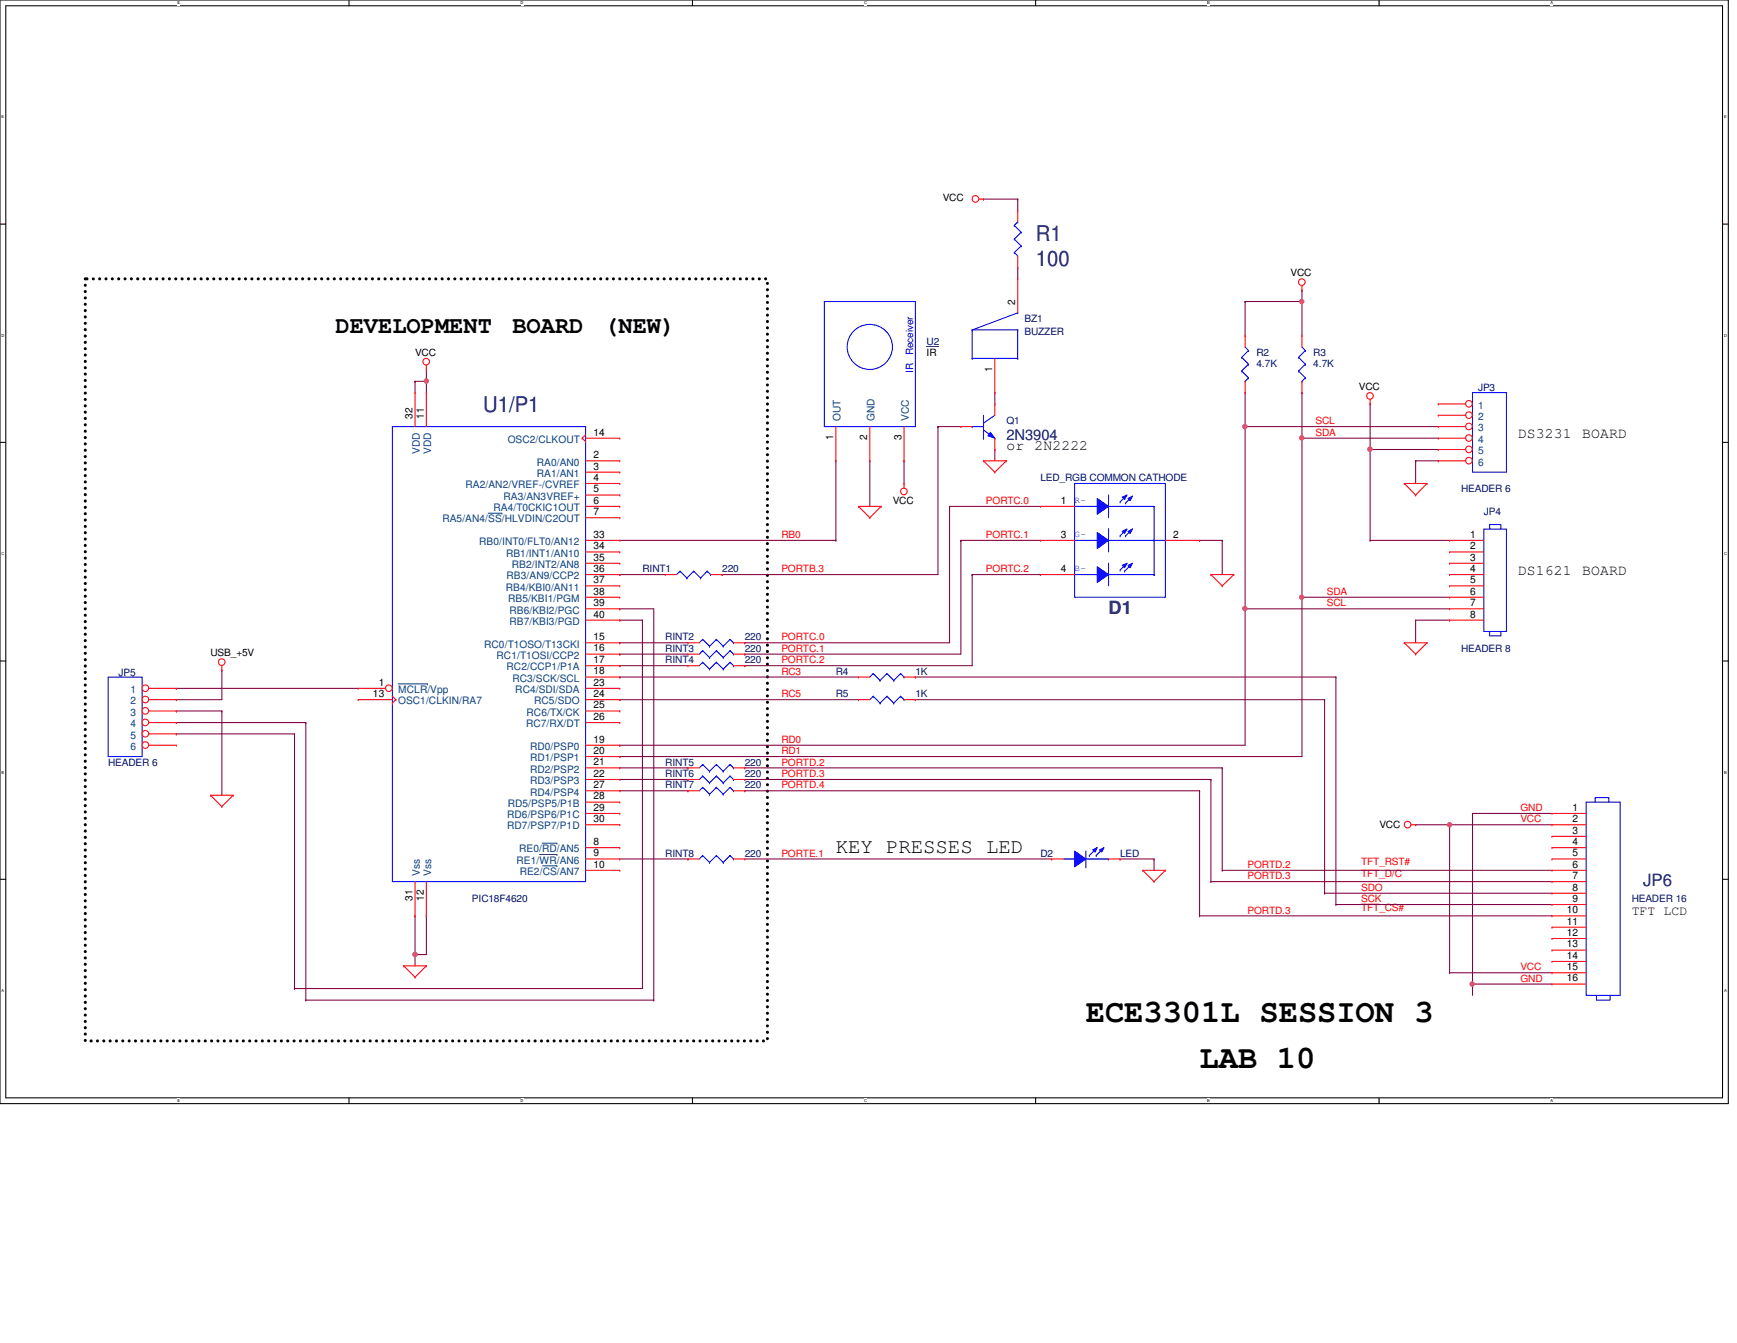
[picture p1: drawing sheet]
<svg xmlns="http://www.w3.org/2000/svg" width="279mm" height="216mm" viewBox="0 0 279 216" stroke-linecap="round" stroke-linejoin="round" font-family="sans-serif">
<path d="M0 0h278v177.4h-278zM.9 .9h276.2v175.6h-276.2z" fill="none" stroke="#000" stroke-width=".17"/>
<g fill="#fff">
<path d="M28.5 .1h.5v.7h-.5z"/>
<path d="M28.5 176.6h.5v.7h-.5z"/>
</g>
<path d="M56.1 0v.9M56.1 176.5v.9" fill="none" stroke="#000" stroke-width=".17"/>
<g fill="#fff">
<path d="M83.7 .1h.5v.7h-.5z"/>
<path d="M83.7 176.6h.5v.7h-.5z"/>
</g>
<path d="M111.4 0v.9M111.4 176.5v.9" fill="none" stroke="#000" stroke-width=".17"/>
<g fill="#fff">
<path d="M139 .1h.4v.7h-.4z"/>
<path d="M139 176.6h.4v.7h-.4z"/>
</g>
<path d="M166.6 0v.9M166.6 176.5v.9" fill="none" stroke="#000" stroke-width=".17"/>
<g fill="#fff">
<path d="M194.2 .1h.4v.7h-.4z"/>
<path d="M194.2 176.6h.4v.7h-.4z"/>
</g>
<path d="M221.8 0v.9M221.8 176.5v.9" fill="none" stroke="#000" stroke-width=".17"/>
<g fill="#fff">
<path d="M249.4 .1h.4v.7h-.4z"/>
<path d="M249.4 176.6h.4v.7h-.4z"/>
<path d="M.3 18.5h.4v.7h-.4z"/>
<path d="M277.3 18.5h.4v.7h-.4z"/>
<path d="M.3 53.6h.4v.7h-.4z"/>
<path d="M277.3 53.6h.5v.7h-.5z"/>
</g>
<path d="M0 36h.9M277.1 36h.9" fill="none" stroke="#000" stroke-width=".17"/>
<g fill="#fff">
<path d="M.3 88.6h.4v.8h-.4z"/>
<path d="M277.3 88.6h.5v.8h-.5z"/>
</g>
<path d="M0 71.1h.9M277.1 71.1h.9" fill="none" stroke="#000" stroke-width=".17"/>
<g fill="#fff">
<path d="M.3 123.8h.4v.7h-.4z"/>
<path d="M277.3 123.8h.4v.7h-.4z"/>
</g>
<path d="M0 106.3h.9M277.1 106.3h.9" fill="none" stroke="#000" stroke-width=".17"/>
<g fill="#fff">
<path d="M.3 158.9h.3v.7h-.3z"/>
<path d="M277.3 158.9h.4v.7h-.4z"/>
</g>
<path d="M0 141.4h.9M277.1 141.4h.9" fill="none" stroke="#000" stroke-width=".17"/>
<path d="M13.7 44.8h109.7v122.5h-109.7z" fill="none" stroke="#000" stroke-width=".51" stroke-dasharray="0 1"/>
<path d="M103.3 99.7h.1M103.3 99.7v59.2M28.4 116.2h.1M28.4 116.2h20.8M66.8 147.2h.1M66.8 153.5h.1M66.8 147.2v8.1" fill="none" stroke="#800040" stroke-width=".17"/>
<circle cx="66.7" cy="153.4" r=".35" fill="#f0f"/>
<circle cx="66.7" cy="153.4" r=".35" fill="none" stroke="#f0f" stroke-width=".17"/>
<g fill="none" stroke="#800040" stroke-width=".17">
<path d="M209.4 46.7h.1M209.4 46.7v1.8M66.8 61.3h.1M66.8 61.3v1.8M66.8 61.3h1.8M68.6 61.3h.1M68.6 61.3v1.8M99.7 97.9h.1M99.7 99.7h.1M99.7 97.9h5.5v62.9M99.7 99.7h3.6M99.7 86.9h34.8"/>
<path d="M134.5 86.9h.1M28.4 112.5h.1M28.4 110.7h.1M28.4 118h.1M28.4 114.3h.1M28.4 110.7h29.2M28.4 118h19M28.4 114.3h7.3M35.7 107.7h.1M35.7 114.3h.1M35.7 107.7v4.8h-7.3M35.7 114.3v13.5"/>
<path d="M47.4 118h.1M47.4 118v40.9M49.2 116.2h.1M49.2 116.2v44.6M47.4 158.9h.1M47.4 158.9h55.9M66.8 153.5h.1M68.6 147.2h.1M68.6 147.2v6.3h-1.8M49.2 160.8h.1M49.2 160.8h56M105.2 160.8h.1"/>
</g>
<circle cx="68.6" cy="61.3" r=".34" fill="#f0f"/>
<circle cx="68.6" cy="61.3" r=".34" fill="none" stroke="#f0f" stroke-width=".17"/>
<path d="M200.3 68.6h.1M200.3 68.6v29.3M227.7 99.7h.1M227.7 99.7h5.5M227.7 99.7v3.6M233.2 99.7h.1" fill="none" stroke="#800040" stroke-width=".17"/>
<circle cx="200.2" cy="97.8" r=".34" fill="#f0f"/>
<circle cx="200.2" cy="97.8" r=".34" fill="none" stroke="#f0f" stroke-width=".17"/>
<circle cx="200.2" cy="68.6" r=".34" fill="#f0f"/>
<circle cx="200.2" cy="68.6" r=".34" fill="none" stroke="#f0f" stroke-width=".17"/>
<path d="M209.4 70.4h.1M209.4 70.4v25.6M200.3 97.9h.1M200.3 97.9h32.9" fill="none" stroke="#800040" stroke-width=".17"/>
<circle cx="209.4" cy="96" r=".34" fill="#f0f"/>
<circle cx="209.4" cy="96" r=".34" fill="none" stroke="#f0f" stroke-width=".17"/>
<circle cx="209.4" cy="70.4" r=".34" fill="#f0f"/>
<circle cx="209.4" cy="70.4" r=".34" fill="none" stroke="#f0f" stroke-width=".17"/>
<g fill="none" stroke="#800040" stroke-width=".17">
<path d="M200.3 48.5h.1M200.3 48.5v5.5M200.3 48.5h9.1M200.3 68.6h.1M200.3 68.6h31.1M209.4 70.4h.1M209.4 70.4h22M220.4 72.3h.1M220.4 72.3h11M220.4 72.3v14.6M227.7 74.1h.1M227.7 74.1v3.6"/>
<path d="M227.7 74.1h3.7M220.4 86.9h.1M220.4 86.9h12.8"/>
</g>
<circle cx="209.4" cy="48.5" r=".34" fill="#f0f"/>
<circle cx="209.4" cy="48.5" r=".34" fill="none" stroke="#f0f" stroke-width=".17"/>
<path d="M209.4 48.5h.1M209.4 48.5v5.5M200.3 63.1h.1M200.3 63.1v5.5M209.4 63.1h.1M209.4 63.1v7.3M220.4 64.9h.1M220.4 64.9v7.4M209.4 96h.1M209.4 96h23.8" fill="none" stroke="#800040" stroke-width=".17"/>
<circle cx="220.4" cy="72.2" r=".36" fill="#f0f"/>
<circle cx="220.4" cy="72.2" r=".36" fill="none" stroke="#f0f" stroke-width=".17"/>
<g fill="none" stroke="#800040" stroke-width=".17">
<path d="M158.2 32h.1M158.2 32h5.5M163.7 32h.1M163.7 32v1.9M68.6 59.4v1.9M163.7 43h.1M163.7 43v1.8M68.6 61.3h.1M134.5 74.1h.1M134.5 74.1v12.8M139.9 74.1h.1M139.9 74.1v7.3"/>
<path d="M145.4 74.1h.1M145.4 74.1v3.6M150.9 68.6h.1M150.9 68.6v23.8h-34.7M160 63.1h.1M160 72.3h.1M160 63.1v1.8M160 72.3v1.8M99.7 92.4h.1M99.7 92.4h7.3M116.2 92.4h.1M99.7 108.8h.1"/>
<path d="M99.7 112.5h.1M99.7 108.8h38.4M99.7 112.5h38.4M119.8 103.3h.1M119.8 105.2h.1M119.8 103.3h32.9M119.8 105.2h34.8M119.8 138.1h49.4M169.2 138.1h.1M196.6 139.9h.1M196.6 139.9h53M227.7 132.6h.1"/>
<path d="M227.7 132.6h21.9M233.2 132.6h.1M233.2 132.6v23.8M193 147.2h.1M193 147.2h56.6M194.8 141.7h.1M194.8 141.7h54.8M233.2 156.4h.1M233.2 156.4h16.4M236.9 158.2h.1M236.9 158.2h12.7"/>
</g>
<circle cx="233.2" cy="132.6" r=".34" fill="#f0f"/>
<circle cx="233.2" cy="132.6" r=".34" fill="none" stroke="#f0f" stroke-width=".17"/>
<path d="M236.9 130.8h.1M236.9 130.8h12.7M236.9 130.8v27.4" fill="none" stroke="#800040" stroke-width=".17"/>
<circle cx="236.8" cy="158.2" r=".34" fill="#f0f"/>
<circle cx="236.8" cy="158.2" r=".34" fill="none" stroke="#f0f" stroke-width=".17"/>
<g fill="none" stroke="#800040" stroke-width=".17">
<path d="M150.9 68.6h.1M150.9 68.6h3.7M152.7 81.4h.1M152.7 81.4h14.6M152.7 81.4v21.9M154.6 86.9h.1M154.6 86.9h12.7M154.6 86.9v18.3M156.4 92.4h.1M156.4 92.4v14.6h-36.6M156.4 92.4h10.9M193 86.9h.1"/>
<path d="M193 86.9h3.6M196.6 86.9h.1M196.6 86.9v5.5M200.3 97.9h.1M200.3 97.9v21.9h-100.6M209.4 96h.1M209.4 96v25.6h-109.7M99.7 103.3h.1M99.7 105.2h.1M99.7 107h.1M99.7 119.8h.1M99.7 107h11"/>
<path d="M99.7 103.3h11M99.7 105.2h11M119.8 107h.1M147.2 108.8h.1M147.2 112.5h.1M147.2 108.8h67.7M147.2 112.5h65.9M213.1 112.5h.1M213.1 112.5v31.1M214.9 108.8h.1M214.9 108.8v36.6M99.7 121.6h.1"/>
<path d="M99.7 123.4h11M99.7 125.3h11M99.7 127.1h11M99.7 138.1h11M110.7 123.4h.1M110.7 125.3h.1M110.7 127.1h.1M110.7 138.1h.1M119.8 123.4h.1M119.8 125.3h.1M119.8 127.1h.1M119.8 123.4h76.8"/>
<path d="M119.8 125.3h75M119.8 127.1h73.2M180.2 138.1h.1M180.2 138.1h5.4M185.6 138.1h.1M185.6 138.1v1.8M193 127.1h.1M193 127.1v20.1M194.8 125.3h.1M194.8 125.3v16.4M196.6 123.4h.1M196.6 123.4v16.5"/>
<path d="M213.1 143.6h.1M213.1 143.6h36.5M214.9 145.4h.1M214.9 145.4h34.7M236.9 158.2h.1M236.9 158.2v1.8"/>
</g>
<g fill="none" stroke="#f00" stroke-width=".17">
<path d="M157.5 32h.7M158.2 32h.1M68.6 59.4h.1M68.6 58.7v.7M160 57.6v5.5M163.7 44.8h.1M163.7 44.8v5.5M209.4 46.7h.1M209.4 54h.1M209.4 45.9v.8M209.4 54v1.8M145.4 77.7h.1"/>
<path d="M145.4 77.7v.8M158.2 74.1h.1M158.2 74.1h3.7M158.2 74.1l1.8 1.8M160 75.9h.1M160 63.1h.1M161.9 74.1h.1M161.9 74.1l-1.9 1.8M209.4 63.1h.1M209.4 61.3v1.8M220.4 64.9h.1M220.4 64.2v.7"/>
<path d="M225.9 77.7h.1M225.9 77.7h3.6M225.9 77.7l1.8 1.9M227.7 79.6h.1M229.5 77.7h.1M229.5 77.7l-1.8 1.9M107 92.4h.1M107 92.4h1.8M114.3 92.4h1.9M116.2 92.4h.1M138.1 81.4h.1M138.1 81.4h3.6"/>
<path d="M138.1 81.4l1.8 1.8M139.9 83.2h.1M141.7 81.4h.1M141.7 81.4l-1.8 1.8M194.8 92.4h.1M194.8 92.4h3.7M194.8 92.4l1.8 1.8M196.6 94.2h.1M198.5 92.4h.1M198.5 92.4l-1.9 1.8M35.7 107.7h.1M35.7 107v.7"/>
<path d="M138.1 112.5h.1M138.1 112.5h1.8M145.4 112.5h1.8M147.2 112.5h.1M225.9 103.3h.1M225.9 103.3h3.6M225.9 103.3l1.8 1.9M227.7 105.2h.1M229.5 103.3h.1M229.5 103.3l-1.8 1.9M33.9 127.8h.1M33.9 127.8h3.6"/>
<path d="M33.9 127.8l1.8 1.9M35.7 129.7h.1M37.5 127.8h.1M37.5 127.8l-1.8 1.9M110.7 125.3h.1M110.7 138.1h.1M110.7 125.3h1.8M110.7 138.1h1.8M118 125.3h1.8M118 138.1h1.8M119.8 125.3h.1M119.8 138.1h.1"/>
<path d="M183.8 139.9h.1M183.8 139.9h3.7M183.8 139.9l1.8 1.8M187.5 139.9h.1M187.5 139.9l-1.9 1.8M227 132.6h.7M227.7 132.6h.1M64.9 155.3h.1M64.9 155.3h3.7M64.9 155.3l1.9 1.8M66.8 157.1h.1M68.6 155.3h.1"/>
<path d="M68.6 155.3l-1.8 1.8M185.6 141.7h.1"/>
<circle cx="156.9" cy="32" r=".54"/>
<circle cx="68.6" cy="58.1" r=".54"/>
<circle cx="209.4" cy="45.4" r=".54"/>
<circle cx="145.4" cy="79" r=".54"/>
<circle cx="220.4" cy="63.6" r=".54"/>
<circle cx="35.7" cy="106.4" r=".54"/>
<circle cx="226.4" cy="132.6" r=".54"/>
</g>
<g fill="none" stroke="#00f" stroke-width=".17">
<path d="M156.4 53h.1M156.4 57.6h.1M156.4 57.6h7.3M156.4 53h7.3M156.4 53v4.6M163.7 57.6h.1M163.7 53h.1M163.7 50.3h.1M163.7 53v4.6M163.7 50.3l-7.3 2.7M208.9 57.4h.1M208.9 59.6h.1"/>
<path d="M208.9 57.4l1.1 1.1M208.9 59.6l1.1 1.1M209.4 55.8l.6 .5M210 56.3h.1M210 58.5h.1M210 56.3l-1.1 1.1M210 58.5l-1.1 1.1M63.1 68.6h31.1v73.1h-31.1zM209.4 61.3h.1M210 60.7h.1M210 60.7l-.6 .6M109.4 91.8h.1"/>
<path d="M109.4 91.8l-.6 .6M109.4 91.8l1.1 1.1M110.5 92.9h.1M111.6 91.8h.1M111.6 91.8l-1.1 1.1M111.6 91.8l1.1 1.1M112.7 92.9h.1M113.7 91.8h.1M113.7 91.8l-1 1.1M113.7 91.8l.6 .6M114.3 92.4h.1M140.5 111.9h.1"/>
<path d="M140.5 111.9l-.6 .6M140.5 111.9l1.1 1.1M141.6 113h.1M142.7 111.9h.1M142.7 111.9l-1.1 1.1M142.7 111.9l1.1 1.1M143.8 113h.1M144.9 111.9h.1M144.9 111.9l-1.1 1.1M144.9 111.9l.5 .6M145.4 112.5h.1M113 124.8h.1"/>
<path d="M113 137.5h.1M113 124.8l-.5 .5M113 124.8l1.1 1.1M113 137.5l-.5 .6M113 137.5l1.1 1.1M114.1 125.9h.1M114.1 138.6h.1M115.2 124.8h.1M115.2 137.5h.1M115.2 124.8l-1.1 1.1M115.2 124.8l1.1 1.1M115.2 137.5l-1.1 1.1"/>
<path d="M115.2 137.5l1.1 1.1M116.3 125.9h.1M116.3 138.6h.1M117.4 124.8h.1M117.4 137.5h.1M117.4 124.8l-1.1 1.1M117.4 124.8l.6 .5M117.4 137.5l-1.1 1.1M117.4 137.5l.6 .6M118 125.3h.1M118 138.1h.1"/>
</g>
<circle cx="62.5" cy="110.6" r=".54" fill="#fff"/>
<g fill="none" stroke="#f00" stroke-width=".17">
<path d="M66.8 63.1h.1M66.8 63.1v5.5M68.6 63.1h.1M68.6 63.1v5.5M93.6 70.4h.1M93.6 70.4l.6 .6M94.2 71h.1M94.2 74.1h5.5M94.2 75.9h5.5M94.2 77.7h5.5M94.2 79.6h5.5M94.2 69.9l-.6 .5"/>
<path d="M94.2 70.4h5.5M99.7 74.1h.1M99.7 75.9h.1M99.7 77.7h.1M99.7 79.6h.1M99.7 70.4h.1M94.2 81.4h5.5M94.2 83.2h5.5M94.2 86.9h5.5M94.2 88.7h5.5M94.2 90.6h5.5M94.2 92.4h5.5"/>
<path d="M94.2 94.2h5.5M94.2 96h5.5M94.2 97.9h5.5M94.2 99.7h5.5M99.7 81.4h.1M99.7 83.2h.1M99.7 86.9h.1M99.7 88.7h.1M99.7 90.6h.1M99.7 92.4h.1M99.7 94.2h.1M99.7 96h.1"/>
<path d="M99.7 97.9h.1M99.7 99.7h.1M57.6 110.7h.1M57.6 112.5h.1M57.6 110.7h4.4M57.6 112.5h5.5M63.1 113h.1M63.1 111.9l.6 .6M63.7 112.5h.1M63.7 112.5l-.6 .5M94.2 110.7h5.5M94.2 112.5h5.5"/>
<path d="M94.2 119.8h5.5M94.2 116.2h5.5M94.2 114.3h5.5M94.2 108.8h5.5M94.2 107h5.5M94.2 105.2h5.5M94.2 103.3h5.5M99.7 119.8h.1M99.7 116.2h.1M99.7 114.3h.1M99.7 112.5h.1M99.7 110.7h.1"/>
<path d="M99.7 108.8h.1M99.7 107h.1M99.7 105.2h.1M99.7 103.3h.1M110.7 107h.1M110.7 107h1.8M118 107h1.8M119.8 107h.1M94.2 136.3h5.5M94.2 138.1h5.5M94.2 139.9h5.5M94.2 121.6h5.5"/>
<path d="M94.2 123.4h5.5M94.2 125.3h5.5M94.2 127.1h5.5M94.2 128.9h5.5M94.2 130.8h5.5M94.2 132.6h5.5M99.7 136.3h.1M99.7 138.1h.1M99.7 139.9h.1M99.7 121.6h.1M99.7 123.4h.1M99.7 125.3h.1"/>
<path d="M99.7 127.1h.1M99.7 128.9h.1M99.7 130.8h.1M99.7 132.6h.1M66.8 147.2h.1M66.8 141.7v5.5M68.6 147.2h.1M68.6 141.7v5.5"/>
<circle cx="62.5" cy="110.6" r=".54"/>
</g>
<path d="M78.5 82.5h2.2M80.7 82.5h.1M64.1 109.9h4.6M68.7 109.9h.1M86.8 137.4h2.8M87.2 135.6h2.4M87.3 139.2h2.3M89.6 135.6h.1M89.6 137.4h.1M89.6 139.2h.1" fill="none" stroke="#004080" stroke-width=".16"/>
<path d="M113 106.5h.1M113 106.5l-.5 .5M113 106.5l1.1 1.1M114.1 107.6h.1M115.2 106.5h.1M115.2 106.5l-1.1 1.1M115.2 106.5l1.1 1.1M116.3 107.6h.1M117.4 106.5h.1M117.4 106.5l-1.1 1.1M117.4 106.5l.6 .5M118 107h.1" fill="none" stroke="#00f" stroke-width=".17"/>
<path d="M176.5 80.1l1.8 1.3-1.8 1.3z" fill-rule="evenodd" fill="#00f"/>
<path d="M176.5 80.1l1.8 1.3-1.8 1.3z" fill="none" stroke="#00f" stroke-width=".17"/>
<path d="M180.5 79.9l.8-.3-.4 .7z" fill-rule="evenodd" fill="#00f"/>
<path d="M180.5 79.9l.8-.3-.4 .7zM181.3 79.6l-1.1 1.1M180.2 80.7h.1" fill="none" stroke="#00f" stroke-width=".17"/>
<path d="M181.4 80.1l.8-.3-.4 .7z" fill-rule="evenodd" fill="#00f"/>
<path d="M178.3 79.6h.1M178.3 79.6v3.6M172.8 81.4h12.8M180.2 91.7h.1M181.3 90.6l-1.1 1.1M181.4 80.1l.8-.3-.4 .7zM185.6 81.4h.1" fill="none" stroke="#00f" stroke-width=".17"/>
<path d="M176.5 85.6l1.8 1.3-1.8 1.3z" fill-rule="evenodd" fill="#00f"/>
<path d="M176.5 85.6l1.8 1.3-1.8 1.3z" fill="none" stroke="#00f" stroke-width=".17"/>
<path d="M176.5 91.1l1.8 1.3-1.8 1.2z" fill-rule="evenodd" fill="#00f"/>
<path d="M172.8 86.9h12.8M172.8 92.4h12.8M176.5 91.1l1.8 1.3-1.8 1.2zM180.9 91.8h.1M181.1 86.1h.1M182 90.7l-1.1 1.1M182.2 85l-1.1 1.1M185.6 86.9h.1M185.6 92.4h.1" fill="none" stroke="#00f" stroke-width=".17"/>
<path d="M180.5 85.4l.8-.4-.4 .8z" fill-rule="evenodd" fill="#00f"/>
<path d="M180.5 85.4l.8-.4-.4 .8z" fill="none" stroke="#00f" stroke-width=".17"/>
<path d="M181.4 85.4l.8-.4-.4 .8z" fill-rule="evenodd" fill="#00f"/>
<path d="M181.4 85.4l.8-.4-.4 .8z" fill="none" stroke="#00f" stroke-width=".17"/>
<path d="M180.5 90.9l.8-.3-.4 .7z" fill-rule="evenodd" fill="#00f"/>
<path d="M180.5 90.9l.8-.3-.4 .7z" fill="none" stroke="#00f" stroke-width=".17"/>
<path d="M181.4 90.9l.8-.3-.4 .7z" fill-rule="evenodd" fill="#00f"/>
<g fill="none" stroke="#00f" stroke-width=".17">
<path d="M132.6 48.5h14.6v20.1h-14.6zM156.4 68.6h.1M156.4 68.6h1.8M158.2 68h.1M158.2 70.4h.1M158.2 69.1l1.8 1.3M158.2 66.8v3.6M160 70.4h.1M160 66.8l-1.8 1.2M172.8 77.7h14.7v18.3h-14.7zM182.2 79.8l-1.1 1.1M178.3 85h.1"/>
<path d="M178.3 90.6h.1M178.3 85v3.7M178.3 90.6v3.6M180.2 86.1h.1M181.1 80.9h.1M181.3 85l-1.1 1.1M181.4 90.9l.8-.3-.4 .7zM185.6 92.4h.1M185.6 81.4v11M185.6 86.9h1.9M187.5 86.9h.1M238.7 85h3.6v16.5h-3.6z"/>
<path d="M239.6 85v-.7h1.8v.7M239.6 101.5v.7h1.8v-.7"/>
<circle cx="139.9" cy="55.8" r="3.6"/>
</g>
<g fill="none" stroke="#f00" stroke-width=".17">
<path d="M134.5 74.1h.1M134.5 68.6v5.5M139.9 74.1h.1M139.9 68.6v5.5M145.4 74.1h.1M145.4 68.6v5.5M167.3 81.4h.1M167.3 86.9h.1M167.3 92.4h.1M167.3 81.4h5.5M167.3 86.9h5.5M167.3 92.4h5.5"/>
<path d="M187.5 86.9h5.5M193 86.9h.1M233.2 86.9h.1M233.2 88.7h.1M233.2 90.6h.1M233.2 92.4h.1M233.2 94.2h.1M233.2 96h.1M233.2 97.9h.1M233.2 99.7h.1M233.2 86.9h5.5M233.2 92.4h5.5"/>
<path d="M233.2 88.7h5.5M233.2 90.6h5.5M233.2 94.2h5.5M233.2 96h5.5M233.2 97.9h5.5M233.2 99.7h5.5"/>
</g>
<path d="M149.1 55.6h2" fill="none" stroke="#000080" stroke-width=".16"/>
<path d="M159.3 69.5l.7 .9-1.1-.3z" fill="#00f"/>
<g fill="none" stroke="#00f" stroke-width=".17">
<path d="M159.3 69.5l.7 .9-1.1-.3zM17.4 108.8h5.5v12.8h-5.5zM113 126.6h.1M113 126.6l-.5 .5M113 126.6l1.1 1.1M114.1 127.7h.1M115.2 126.6h.1M115.2 126.6l-1.1 1.1M115.2 126.6l1.1 1.1M116.3 127.7h.1M117.4 126.6h.1M117.4 126.6l-1.1 1.1"/>
<path d="M117.4 126.6l.6 .5M118 127.1h.1"/>
</g>
<path d="M154.6 68.6h.1M154.6 68.6h1.8M160 64.9h.1M160 72.3h.1M160 64.9v1.9M160 70.4v1.9M110.7 127.1h.1M110.7 127.1h1.8M118 127.1h1.8M119.8 127.1h.1" fill="none" stroke="#f00" stroke-width=".17"/>
<circle cx="23.4" cy="110.6" r=".54" fill="#fff"/>
<g fill="none" stroke="#f00" stroke-width=".17">
<path d="M24 110.7h4.4M28.4 110.7h.1"/>
<circle cx="23.4" cy="110.6" r=".54"/>
</g>
<circle cx="23.4" cy="112.5" r=".54" fill="#fff"/>
<g fill="none" stroke="#f00" stroke-width=".17">
<path d="M24 112.5h4.4M28.4 112.5h.1"/>
<circle cx="23.4" cy="112.5" r=".54"/>
</g>
<circle cx="23.4" cy="114.3" r=".54" fill="#fff"/>
<g fill="none" stroke="#f00" stroke-width=".17">
<path d="M24 114.3h4.4M28.4 114.3h.1"/>
<circle cx="23.4" cy="114.3" r=".54"/>
</g>
<circle cx="23.4" cy="116.1" r=".54" fill="#fff"/>
<g fill="none" stroke="#f00" stroke-width=".17">
<path d="M24 116.2h4.4M28.4 116.2h.1"/>
<circle cx="23.4" cy="116.1" r=".54"/>
</g>
<circle cx="23.4" cy="118" r=".54" fill="#fff"/>
<g fill="none" stroke="#f00" stroke-width=".17">
<path d="M24 118h4.4M28.4 118h.1"/>
<circle cx="23.4" cy="118" r=".54"/>
</g>
<circle cx="23.4" cy="119.8" r=".54" fill="#fff"/>
<g fill="none" stroke="#f00" stroke-width=".17">
<path d="M24 119.8h4.4M28.4 119.8h.1M110.7 105.2h.1M110.7 105.2h1.8M118 105.2h1.8M119.8 105.2h.1"/>
<circle cx="23.4" cy="119.8" r=".54"/>
</g>
<g fill="none" stroke="#00f" stroke-width=".17">
<path d="M113 104.6h.1M113 104.6l-.5 .6M113 104.6l1.1 1.1M114.1 105.7h.1M115.2 104.6h.1M115.2 104.6l-1.1 1.1M115.2 104.6l1.1 1.1M116.3 105.7h.1M117.4 104.6h.1M117.4 104.6l-1.1 1.1M117.4 104.6l.6 .6M118 105.2h.1"/>
<path d="M171 138.1h1.8M172.8 138.1h.1M174.7 139.4h.1M174.7 136.8v2.6M174.7 138.1h3.6M178.3 138.1h.1"/>
</g>
<path d="M172.8 136.8l1.9 1.3-1.9 1.3z" fill-rule="evenodd" fill="#00f"/>
<path d="M172.8 136.8l1.9 1.3-1.9 1.3z" fill="none" stroke="#00f" stroke-width=".17"/>
<path d="M176.9 136.6l.7-.3-.4 .7z" fill-rule="evenodd" fill="#00f"/>
<path d="M176.9 136.6l.7-.3-.4 .7z" fill="none" stroke="#00f" stroke-width=".17"/>
<path d="M175.8 136.6l.7-.3-.4 .7z" fill-rule="evenodd" fill="#00f"/>
<g fill="none" stroke="#00f" stroke-width=".17">
<path d="M163.2 38.4h.1M163.2 36.2h.1M163.2 38.4l1.1 1.1M163.2 36.2l1.1 1.1M163.7 35.7h.1M163.7 35.7l-.5 .5M164.3 39.5h.1M164.3 37.3h.1M164.3 39.5l-1.1 1.1M164.3 37.3l-1.1 1.1M163.2 40.6h.1M163.2 40.6l.5 .5"/>
<path d="M199.7 57.4h.1M199.7 59.6h.1M199.7 57.4l1.1 1.1M199.7 59.6l1.1 1.1M200.3 55.8l.5 .5M200.8 56.3h.1M200.8 58.5h.1M200.8 56.3l-1.1 1.1M200.8 58.5l-1.1 1.1M200.3 61.3h.1M200.8 60.7h.1M200.8 60.7l-.5 .6"/>
<path d="M236.9 63.1h5.4v12.8h-5.4zM113 102.8h.1M113 102.8l-.5 .5M113 102.8l1.1 1.1M114.1 103.9h.1M115.2 102.8h.1M115.2 102.8l-1.1 1.1M115.2 102.8l1.1 1.1M116.3 103.9h.1M117.4 102.8h.1M117.4 102.8l-1.1 1.1M117.4 102.8l.6 .5"/>
<path d="M118 103.3h.1M140.5 108.3h.1M140.5 108.3l-.6 .5M140.5 108.3l1.1 1.1M141.6 109.4h.1M142.7 108.3h.1M142.7 108.3l-1.1 1.1M142.7 108.3l1.1 1.1M143.8 109.4h.1M144.9 108.3h.1M144.9 108.3l-1.1 1.1M144.9 108.3l.5 .5"/>
<path d="M145.4 108.8h.1M113 122.9h.1M113 122.9l-.5 .5M113 122.9l1.1 1.1M114.1 124h.1M115.2 122.9h.1M115.2 122.9l-1.1 1.1M115.2 122.9l1.1 1.1M116.3 124h.1M117.4 122.9h.1M117.4 122.9l-1.1 1.1M117.4 122.9l.6 .5"/>
<path d="M118 123.4h.1M175.2 137.5h.1M175.8 136.6l.7-.3-.4 .7zM176.3 137.5h.1M176.3 136.4l-1.1 1.1M177.4 136.4l-1.1 1.1M255.1 128.9h5.5v31.1h-5.5zM256.6 128.9v-.7h2.2v.7M256.8 160v.8h2.2v-.8"/>
</g>
<g fill="none" stroke="#f00" stroke-width=".17">
<path d="M163.7 33.9h.1M163.7 33.9v1.8M163.7 43h.1M163.7 41.1v1.9M200.3 54h.1M200.3 54v1.8M200.3 63.1h.1M200.3 61.3v1.8M110.7 103.3h.1M110.7 103.3h1.8M118 103.3h1.8M119.8 103.3h.1"/>
<path d="M138.1 108.8h.1M138.1 108.8h1.8M145.4 108.8h1.8M147.2 108.8h.1M110.7 123.4h.1M110.7 123.4h1.8M118 123.4h1.8M119.8 123.4h.1M169.2 138.1h.1M169.2 138.1h1.8M178.3 138.1h1.9M180.2 138.1h.1"/>
<path d="M249.6 130.8h.1M249.6 132.6h.1M249.6 134.5h.1M249.6 136.3h.1M249.6 138.1h.1M249.6 139.9h.1M249.6 138.1h5.5M249.6 130.8h5.5M249.6 132.6h5.5M249.6 134.5h5.5M249.6 136.3h5.5M249.6 139.9h5.5"/>
<path d="M249.6 141.7h.1M249.6 143.6h.1M249.6 145.4h.1M249.6 147.2h.1M249.6 149.1h.1M249.6 150.9h.1M249.6 152.7h.1M249.6 154.6h.1M249.6 156.4h.1M249.6 158.2h.1M249.6 141.7h5.5M249.6 143.6h5.5"/>
<path d="M249.6 145.4h5.5M249.6 147.2h5.5M249.6 149.1h5.5M249.6 150.9h5.5M249.6 152.7h5.5M249.6 154.6h5.5M249.6 156.4h5.5M249.6 158.2h5.5"/>
</g>
<circle cx="236.3" cy="64.9" r=".54" fill="#fff"/>
<g fill="none" stroke="#f00" stroke-width=".17">
<path d="M231.4 64.9h.1M231.4 64.9h4.4"/>
<circle cx="236.3" cy="64.9" r=".54"/>
</g>
<circle cx="236.3" cy="66.7" r=".54" fill="#fff"/>
<g fill="none" stroke="#f00" stroke-width=".17">
<path d="M231.4 66.8h.1M231.4 66.8h4.4"/>
<circle cx="236.3" cy="66.7" r=".54"/>
</g>
<circle cx="236.3" cy="68.6" r=".54" fill="#fff"/>
<g fill="none" stroke="#f00" stroke-width=".17">
<path d="M231.4 68.6h.1M231.4 68.6h4.4"/>
<circle cx="236.3" cy="68.6" r=".54"/>
</g>
<circle cx="236.3" cy="70.4" r=".54" fill="#fff"/>
<g fill="none" stroke="#f00" stroke-width=".17">
<path d="M231.4 70.4h.1M231.4 70.4h4.4"/>
<circle cx="236.3" cy="70.4" r=".54"/>
</g>
<circle cx="236.3" cy="72.2" r=".54" fill="#fff"/>
<g fill="none" stroke="#f00" stroke-width=".17">
<path d="M231.4 72.3h.1M231.4 72.3h4.4"/>
<circle cx="236.3" cy="72.2" r=".54"/>
</g>
<circle cx="236.3" cy="74.1" r=".54" fill="#fff"/>
<g fill="none" stroke="#f00" stroke-width=".17">
<path d="M231.4 74.1h.1M231.4 74.1h4.4"/>
<circle cx="236.3" cy="74.1" r=".54"/>
</g>
<circle cx="66.7" cy="153.4" r=".35" fill="#f0f"/>
<circle cx="66.7" cy="153.4" r=".35" fill="none" stroke="#f0f" stroke-width=".17"/>
<circle cx="68.6" cy="61.3" r=".34" fill="#f0f"/>
<circle cx="68.6" cy="61.3" r=".34" fill="none" stroke="#f0f" stroke-width=".17"/>
<circle cx="200.2" cy="97.8" r=".34" fill="#f0f"/>
<circle cx="200.2" cy="97.8" r=".34" fill="none" stroke="#f0f" stroke-width=".17"/>
<circle cx="200.2" cy="68.6" r=".34" fill="#f0f"/>
<circle cx="200.2" cy="68.6" r=".34" fill="none" stroke="#f0f" stroke-width=".17"/>
<circle cx="209.4" cy="96" r=".34" fill="#f0f"/>
<circle cx="209.4" cy="96" r=".34" fill="none" stroke="#f0f" stroke-width=".17"/>
<circle cx="209.4" cy="70.4" r=".34" fill="#f0f"/>
<circle cx="209.4" cy="70.4" r=".34" fill="none" stroke="#f0f" stroke-width=".17"/>
<circle cx="209.4" cy="48.5" r=".34" fill="#f0f"/>
<circle cx="209.4" cy="48.5" r=".34" fill="none" stroke="#f0f" stroke-width=".17"/>
<circle cx="220.4" cy="72.2" r=".36" fill="#f0f"/>
<circle cx="220.4" cy="72.2" r=".36" fill="none" stroke="#f0f" stroke-width=".17"/>
<circle cx="233.2" cy="132.6" r=".34" fill="#f0f"/>
<circle cx="233.2" cy="132.6" r=".34" fill="none" stroke="#f0f" stroke-width=".17"/>
<circle cx="236.8" cy="158.2" r=".34" fill="#f0f"/>
<circle cx="236.8" cy="158.2" r=".34" fill="none" stroke="#f0f" stroke-width=".17"/>
<g font-size="5.2">
<text x="174.7" y="164.3">ECE3301L SESSION 3</text>
<text x="193" y="171.7">LAB 10</text>
</g>
<g font-size="3.8">
<text x="54" y="53.5">DEVELOPMENT</text>
<text x="82.4" y="53.5">BOARD</text>
<text x="97.2" y="53.5">(NEW)</text>
</g>
<g font-size="3.5" fill="#000080">
<text x="166.6" y="38.8">R1</text>
<text x="166.6" y="42.8">100</text>
<text x="77.7" y="66.2">U1/P1</text>
</g>
<text font-size="3.3" x="134.5" y="137.1">KEY PRESSES LED</text>
<text font-size="2.9" fill="#000080" x="178.3" y="98.7">D1</text>
<text font-size="2.7" fill="#000080" x="264.3" y="142.4">JP6</text>
<text font-size="2.4" fill="#000080" x="161.9" y="70.8">2N3904</text>
<g font-size="2.4">
<text x="244.2" y="70.5">DS3231</text>
<text x="254.5" y="70.5">BOARD</text>
<text x="161.9" y="72.3">or</text>
<text x="166.4" y="72.3">2N2222</text>
<text x="244.2" y="92.5">DS1621</text>
<text x="254.5" y="92.5">BOARD</text>
</g>
<text font-size="2.1" x="262.5" y="147.1">TFT LCD</text>
<g font-size="1.7">
<text x="163.3" y="49" transform="rotate(-90 163.3 49)">2</text>
<text x="159.6" y="59.8" transform="rotate(-90 159.6 59.8)">1</text>
<text x="66.3" y="67.3" transform="rotate(-90 66.3 67.3)">32</text>
<text x="68.2" y="67.3" transform="rotate(-90 68.2 67.3)">11</text>
<text x="95.5" y="70">14</text>
<text x="134" y="70.7" transform="rotate(-90 134 70.7)">1</text>
<text x="139.5" y="70.7" transform="rotate(-90 139.5 70.7)">2</text>
<text x="145" y="70.7" transform="rotate(-90 145 70.7)">3</text>
<text x="95.5" y="73.7">2</text>
<text x="95.5" y="75.5">3</text>
<text x="95.5" y="77.3">4</text>
<text x="95.5" y="79.2">5</text>
<text x="95.5" y="81">6</text>
<text x="95.5" y="82.8">7</text>
<text x="170.6" y="81">1</text>
<text x="95.5" y="86.4">33</text>
<text x="95.5" y="88.3">34</text>
<text x="170.6" y="86.4">3</text>
<text x="188.7" y="86.4">2</text>
<text x="236.5" y="86.4">1</text>
<text x="236.5" y="88.3">2</text>
<text x="95.5" y="90.1">35</text>
<text x="95.5" y="91.9">36</text>
<text x="95.5" y="93.8">37</text>
<text x="95.5" y="95.6">38</text>
<text x="170.6" y="91.9">4</text>
<text x="236.5" y="90.1">3</text>
<text x="236.5" y="91.9">4</text>
<text x="236.5" y="93.8">5</text>
<text x="236.5" y="95.6">6</text>
<text x="95.5" y="97.5">39</text>
<text x="95.5" y="99.3">40</text>
<text x="236.5" y="97.5">7</text>
<text x="236.5" y="99.3">8</text>
<text x="95.5" y="106.6">17</text>
<text x="95.5" y="104.7">16</text>
<text x="95.5" y="102.9">15</text>
<text x="60" y="112.1">13</text>
<text x="60.9" y="110.2">1</text>
<text x="95.5" y="113.9">25</text>
<text x="95.5" y="112.1">24</text>
<text x="95.5" y="110.2">23</text>
<text x="95.5" y="108.4">18</text>
<text x="95.5" y="119.4">19</text>
<text x="95.5" y="115.7">26</text>
<text x="95.5" y="121.2">20</text>
<text x="95.5" y="123">21</text>
<text x="95.5" y="124.9">22</text>
<text x="95.5" y="126.7">27</text>
<text x="95.5" y="128.5">28</text>
<text x="95.5" y="130.3">29</text>
<text x="252.9" y="130.3">1</text>
<text x="95.5" y="135.8">8</text>
<text x="95.5" y="137.7">9</text>
<text x="95.5" y="132.2">30</text>
<text x="252.9" y="132.2">2</text>
<text x="252.9" y="134">3</text>
<text x="252.9" y="135.8">4</text>
<text x="252.9" y="137.7">5</text>
<text x="95.5" y="139.5">10</text>
<text x="252.9" y="139.5">6</text>
<text x="252.9" y="141.3">7</text>
<text x="252.9" y="143.2">8</text>
<text x="66.3" y="144.8" transform="rotate(-90 66.3 144.8)">31</text>
<text x="68.2" y="144.8" transform="rotate(-90 68.2 144.8)">12</text>
<text x="252" y="146.8">10</text>
<text x="252" y="148.6">11</text>
<text x="252.9" y="145">9</text>
<text x="252" y="150.5">12</text>
<text x="252" y="152.3">13</text>
<text x="252" y="154.1">14</text>
<text x="252" y="156">15</text>
<text x="252" y="157.8">16</text>
</g>
<g font-size="1.7" fill="#004080">
<text x="237.8" y="65.7">1</text>
<text x="81.7" y="71.2">OSC2/CLKOUT</text>
<text x="135.2" y="67.6" transform="rotate(-90 135.2 67.6)">OUT</text>
<text x="140.7" y="67.6" transform="rotate(-90 140.7 67.6)">GND</text>
<text x="146.2" y="67.6" transform="rotate(-90 146.2 67.6)">VCC</text>
<text x="237.8" y="67.5">2</text>
<text x="237.8" y="69.3">3</text>
<text x="237.8" y="71.2">4</text>
<text x="67.5" y="73" transform="rotate(-90 67.5 73)">VDD</text>
<text x="69.3" y="73" transform="rotate(-90 69.3 73)">VDD</text>
<text x="86.4" y="74.8">RA0/AN0</text>
<text x="86.4" y="76.7">RA1/AN1</text>
<text x="237.8" y="73">5</text>
<text x="237.8" y="74.8">6</text>
<text x="71.2" y="84">RA5/AN4/SS/HLVDIN/C2OUT</text>
<text x="74.9" y="78.5">RA2/AN2/VREF-/CVREF</text>
<text x="79.4" y="82.2">RA4/T0CKIC1OUT</text>
<text x="81" y="80.3">RA3/AN3VREF+</text>
<text x="77.1" y="87.6">RB0/INT0/FLT0/AN12</text>
<text x="81.4" y="89.5">RB1/INT1/AN10</text>
<text x="81.4" y="95">RB4/KBI0/AN11</text>
<text x="81.5" y="93.1">RB3/AN9/CCP2</text>
<text x="82.3" y="91.3">RB2/INT2/AN8</text>
<text x="81.7" y="96.8">RB5/KBI1/PGM</text>
<text x="82" y="98.6">RB6/KBI2/PGC</text>
<text x="82" y="100.5">RB7/KBI3/PGD</text>
<text x="77.9" y="104.1">RC0/T1OSO/T13CKI</text>
<text x="79.9" y="105.9">RC1/T1OSI/CCP2</text>
<text x="81.5" y="107.8">RC2/CCP1/P1A</text>
<text x="21" y="111.4">1</text>
<text x="21" y="113.2">2</text>
<text x="64.1" y="111.4">MCLR/Vpp</text>
<text x="64.1" y="113.2">OSC1/CLKIN/RA7</text>
<text x="82.4" y="109.6">RC3/SCK/SCL</text>
<text x="82.9" y="111.4">RC4/SDI/SDA</text>
<text x="85.9" y="113.2">RC5/SDO</text>
<text x="21" y="115.1">3</text>
<text x="21" y="116.9">4</text>
<text x="21" y="118.7">5</text>
<text x="84.6" y="116.9">RC7/RX/DT</text>
<text x="84.7" y="115.1">RC6/TX/CK</text>
<text x="21" y="120.6">6</text>
<text x="85.3" y="120.6">RD0/PSP0</text>
<text x="85.3" y="122.4">RD1/PSP1</text>
<text x="85.3" y="124.2">RD2/PSP2</text>
<text x="81.6" y="131.5">RD6/PSP6/P1C</text>
<text x="81.7" y="129.7">RD5/PSP5/P1B</text>
<text x="85.3" y="126.1">RD3/PSP3</text>
<text x="85.3" y="127.9">RD4/PSP4</text>
<text x="81.6" y="133.3">RD7/PSP7/P1D</text>
<text x="83.5" y="137">RE0/RD/AN5</text>
<text x="67.5" y="140.8" transform="rotate(-90 67.5 140.8)">Vss</text>
<text x="69.3" y="140.8" transform="rotate(-90 69.3 140.8)">Vss</text>
<text x="83.1" y="138.9">RE1/WR/AN6</text>
<text x="83.6" y="140.7">RE2/CS/AN7</text>
</g>
<g font-size="1.6">
<text x="151.6" y="32.3">VCC</text>
<text x="207.6" y="44.4">VCC</text>
<text x="66.8" y="57.2">VCC</text>
<text x="149.1" y="57.2">IR</text>
<text x="218.6" y="62.7">VCC</text>
<text x="143.6" y="81">VCC</text>
<text x="33.9" y="105.5">USB_+5V</text>
<text x="221.9" y="133.1">VCC</text>
</g>
<g font-size="1.6" fill="#000080">
<text x="164.8" y="51.7">BZ1</text>
<text x="164.8" y="53.9">BUZZER</text>
<text x="149.1" y="55.4">U2</text>
<text x="202.1" y="57.2">R2</text>
<text x="202.1" y="59.1">4.7K</text>
<text x="211.2" y="57.2">R3</text>
<text x="211.2" y="59.1">4.7K</text>
<text x="237.7" y="62.9">JP3</text>
<text x="161.9" y="68.2">Q1</text>
<text x="167.3" y="77.3">LED_RGB COMMON CATHODE</text>
<text x="235" y="79.2">HEADER 6</text>
<text x="238.7" y="82.8">JP4</text>
<text x="103.3" y="92">RINT1</text>
<text x="116.2" y="92">220</text>
<text x="107" y="106.6">RINT4</text>
<text x="107" y="104.8">RINT3</text>
<text x="107" y="103">RINT2</text>
<text x="119.8" y="106.6">220</text>
<text x="119.8" y="104.8">220</text>
<text x="119.8" y="103">220</text>
<text x="235" y="104.8">HEADER 8</text>
<text x="19" y="108.6">JP5</text>
<text x="134.5" y="112.1">R5</text>
<text x="134.5" y="108.5">R4</text>
<text x="147.2" y="112.1">1K</text>
<text x="147.2" y="108.5">1K</text>
<text x="17.4" y="123.1">HEADER 6</text>
<text x="107" y="124.9">RINT6</text>
<text x="107" y="123.1">RINT5</text>
<text x="119.8" y="124.9">220</text>
<text x="119.8" y="123.1">220</text>
<text x="107" y="126.7">RINT7</text>
<text x="119.8" y="126.7">220</text>
<text x="107" y="137.7">RINT8</text>
<text x="119.8" y="137.7">220</text>
<text x="167.3" y="137.7">D2</text>
<text x="180.2" y="137.7">LED</text>
<text x="75.9" y="145">PIC18F4620</text>
<text x="262.5" y="145">HEADER 16</text>
</g>
<g font-size="1.6" fill="#00f">
<text x="146.9" y="60" transform="rotate(-90 146.9 60)">IR</text>
<text x="146.9" y="57.1" transform="rotate(-90 146.9 57.1)">Receiver</text>
</g>
<g font-size="1.6" fill="#f00">
<text x="211.6" y="70.1">SDA</text>
<text x="211.6" y="68.2">SCL</text>
<text x="158.6" y="81">PORTC.0</text>
<text x="125.7" y="86.5">RB0</text>
<text x="158.6" y="86.5">PORTC.1</text>
<text x="125.7" y="92">PORTB.3</text>
<text x="158.6" y="92">PORTC.2</text>
<text x="213.4" y="95.6">SDA</text>
<text x="213.4" y="97.5">SCL</text>
<text x="125.7" y="103">PORTC.0</text>
<text x="125.7" y="104.8">PORTC.1</text>
<text x="125.7" y="106.6">PORTC.2</text>
<text x="125.7" y="108.5">RC3</text>
<text x="125.7" y="112.1">RC5</text>
<text x="125.7" y="119.4">RD0</text>
<text x="125.7" y="123.1">PORTD.2</text>
<text x="125.7" y="124.9">PORTD.3</text>
<text x="125.7" y="121.2">RD1</text>
<text x="125.7" y="126.7">PORTD.4</text>
<text x="244.6" y="130.4">GND</text>
<text x="125.7" y="137.7">PORTE.1</text>
<text x="244.6" y="132.2">VCC</text>
<text x="200.7" y="141.4">PORTD.3</text>
<text x="200.7" y="139.5">PORTD.2</text>
<text x="218.9" y="140.9">TFT_D/C</text>
<text x="218.9" y="139.1">TFT_RST#</text>
<text x="218.9" y="143.2">SDO</text>
<text x="200.7" y="146.9">PORTD.3</text>
<text x="218.9" y="146.4">TFT_CS#</text>
<text x="218.9" y="145">SCK</text>
<text x="244.6" y="156">VCC</text>
<text x="244.6" y="157.8">GND</text>
</g>
<g font-size="1.5" fill="#00f">
<text x="172.8" y="80.8">R-</text>
<text x="172.8" y="86.3">G-</text>
<text x="172.8" y="91.8">B-</text>
</g>
<g font-size=".6">
<text x="28.5" y=".7">E</text>
<text x="83.7" y=".7">D</text>
<text x="139" y=".7">C</text>
<text x="194.2" y=".7">B</text>
<text x="249.4" y=".7">A</text>
<text x=".3" y="19">E</text>
<text x="277.3" y="19">E</text>
<text x=".3" y="54.1">D</text>
<text x="277.3" y="54.1">D</text>
<text x=".3" y="89.2">C</text>
<text x="277.3" y="89.2">C</text>
<text x=".3" y="124.4">B</text>
<text x="277.3" y="124.4">B</text>
<text x=".3" y="159.5">A</text>
<text x="277.3" y="159.5">A</text>
<text x="28.5" y="177.2">E</text>
<text x="83.7" y="177.2">D</text>
<text x="139" y="177.2">C</text>
<text x="194.2" y="177.2">B</text>
<text x="249.4" y="177.2">A</text>
</g>
</svg>
